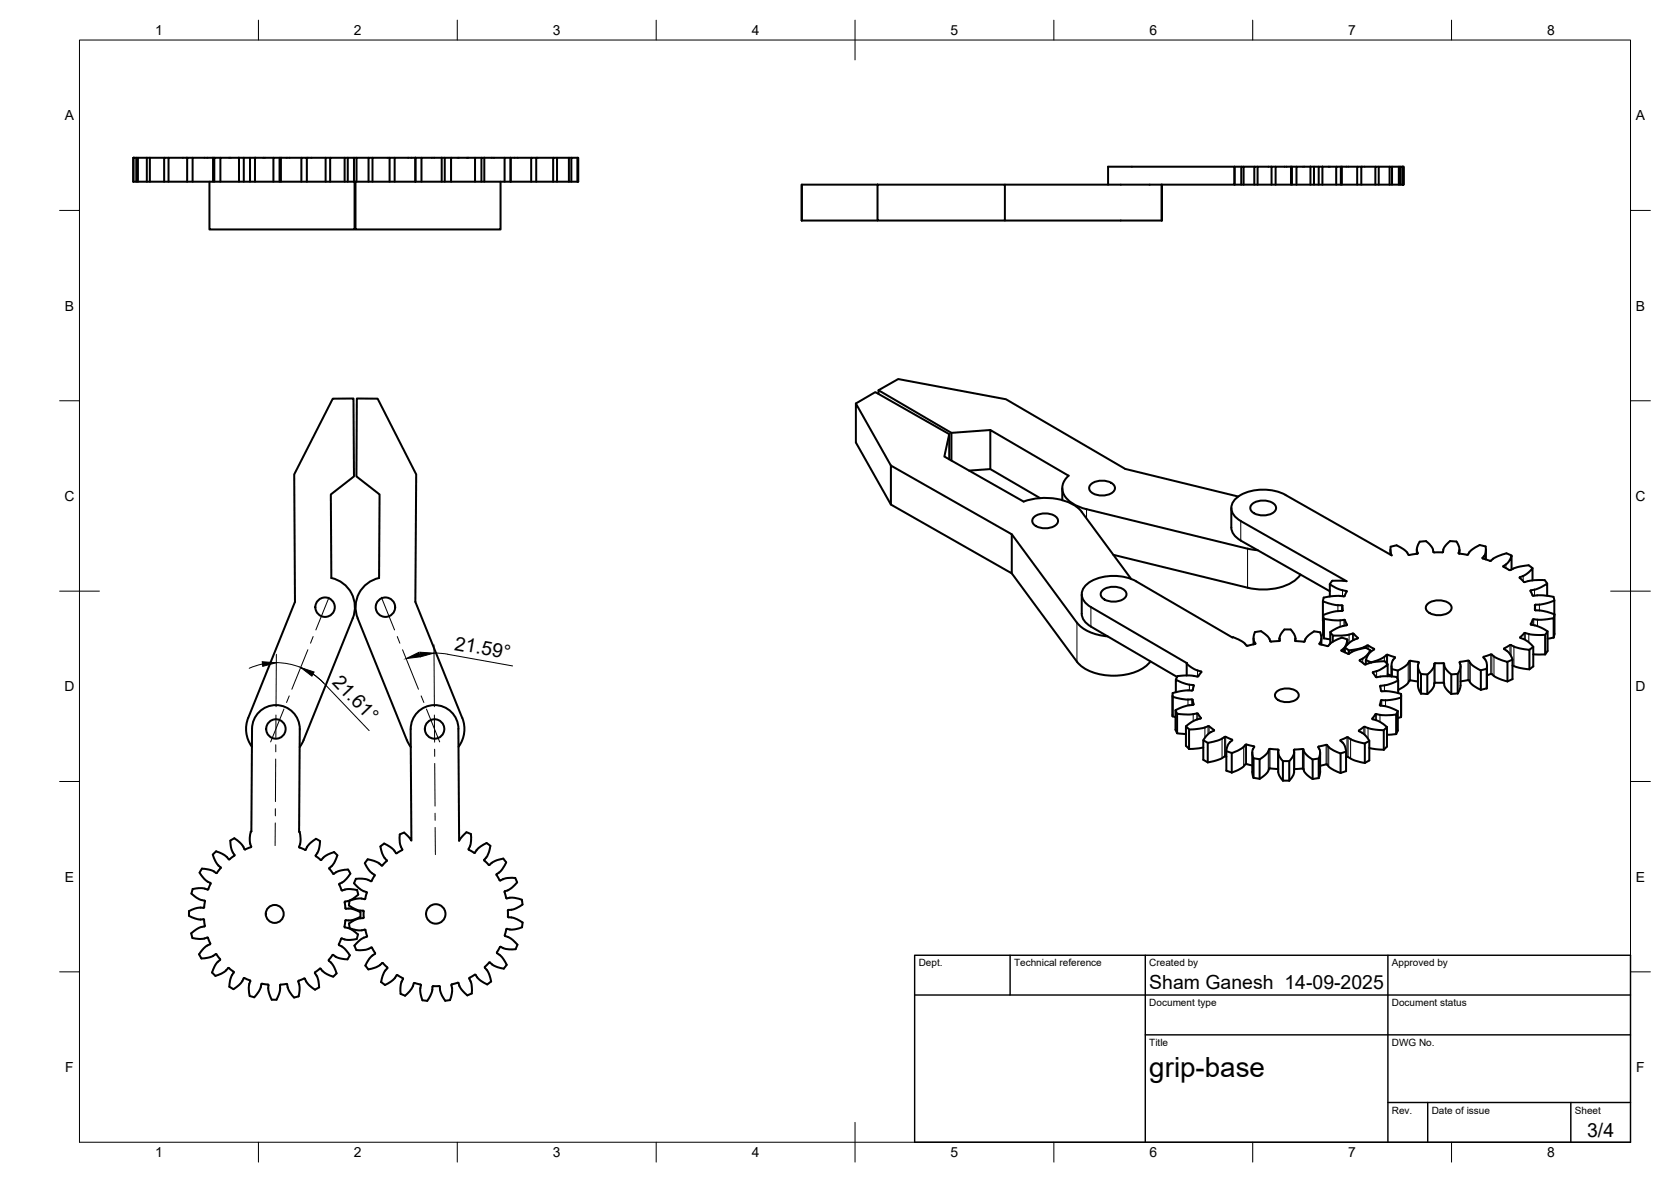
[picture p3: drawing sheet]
<svg xmlns="http://www.w3.org/2000/svg" width="420mm" height="297mm" viewBox="0 0 420 297" stroke-linecap="round" stroke-linejoin="round" font-family="sans-serif">
<!-- layer: Visible -->
<g fill="none" stroke="#000" stroke-width=".51">
<path d="M33.5 39.7v6M34.3 39.7h-.8v6M34.7 39.7h-.4v6M36.9 39.7h-2.2v6M37.7 39.7h-.8v6M41.3 39.7h-3.6v6M42.4 39.7h-1.1v6M47.1 39.7h-4.7v6M48.4 39.7h-1.3v6M53.6 39.7h-5.2v6M53.6 39.7h.3M53.6 39.7v6"/>
<path d="M55.4 39.7h-1.5v6M60.1 39.7h-4.7v6M60.1 39.7h1.2M60.1 39.7v6M62.9 39.7h-1.6v6M64.1 39.7h4.6M64.1 39.7h-1.2v6M64.1 39.7v6M70.3 39.7h-1.6v6M70.6 39.7h5.2M70.6 39.7h-.3v6M70.6 39.7v6"/>
<path d="M77.2 39.7h4.7M83 39.7h-1.1v6M86.7 39.7h-3.7v6M87.4 39.7h-.7v6M89 39.7h-1.6v6M89.6 39.7h-.6v6M92.7 39.7h-3.1v6M93.7 39.7h-1v6M98 39.7h-4.3v6M99.2 39.7h-1.2v6M104.4 39.7h-5.2v6M104.4 39.7h.1"/>
<path d="M104.4 39.7v6M106 39.7h-1.5v6M111.1 39.7h-5.1v6M111.1 39.7h.7M111.1 39.7v6M113.4 39.7h-1.6v6M119.4 39.7h-6v6M121.1 39.7h-1.7v6M121.8 39.7h5.1M121.8 39.7h-.7v6M121.8 39.7v6M128.4 39.7h-1.5v6"/>
<path d="M128.4 39.7v6M133.6 39.7h-5.2v6M134.8 39.7h4.3M140.1 39.7h-1v6M143 39.7h-2.9v6M143.7 39.7h-.7v6M145.2 39.7h-1.5v6M33.5 45.7h55.5M52.7 45.7v12h36.5v-12M75.8 45.7v-6h1.4v6M89 45.7h56.4v-6h-.2v6M89.4 45.7v12h36.5v-12"/>
<path d="M133.6 45.7v-6h1.2v6M201.6 46.4v9M201.6 55.4h19M220.6 46.4h32.1v9h-32.1zM220.6 46.4h-19v9M252.7 46.4h57.7v-4.5h-31.8v4.5M252.7 55.4h39.4M292.1 46.4v9zM312.1 41.9h-1.7v4.5h42.3M312.7 41.9h-.6v4.5M315.4 41.9h-2.7v4.5M316.2 41.9h-.8v4.5"/>
<path d="M319.7 41.9h-3.5v4.5M320.7 41.9h-1v4.5M324.6 41.9h-3.9v4.5M324.6 41.9h.2M324.6 41.9v4.5M326 41.9h-1.2v4.5M329.5 41.9h-3.5v4.5M329.5 41.9h.9M329.5 41.9v4.5M331.6 41.9h-1.2v4.5M332.5 41.9h3.5M332.5 41.9h-.9v4.5"/>
<path d="M332.5 41.9v4.5M337.1 41.9h-1.1v4.5M337.4 41.9h3.8M337.4 41.9h-.3v4.5M337.4 41.9v4.5M341.2 46.4v-4.5h1.1v4.5M342.3 41.9h3.5M346.7 41.9h-.9v4.5M349.4 41.9h-2.7v4.5M350 41.9h-.6v4.5M351.7 41.9h-1.7v4.5M352 46.4v-4.5h.7v4.5"/>
<path d="M352 41.9h-.3v4.5M352.7 46.4h.3v-4.5h-.2v4.5M352.8 41.9h-.1v4.5M220.9 99v-.9l4.9-2.8 27.1 5 30 17.5 28.5 7M220.9 98.1l18.3 10.7v6.9M215.2 101.4l4.9-2.9 18.6 10.6v6.3M224 117l30.4 17.3v9.8l-30.4-17.3zM224 117l-8.8-15.6v9.8l8.8 15.6M238.7 109.1l-1.3 5.6 20 11.4a15 15 0 0 1 13.7 1.6l.9 .9M243.7 118.3l5.3-.4v-9.8l19.7 11.5a3.9 3.9 0 0 0 .3 6.4l2.3 1.4 1.9 .6 40.5 9.9M249 108.1l-9.8 .7M249 117.9l12.5 7.3"/>
<path d="M254.4 134.3l16.4 22.2M260 129.9a4.5 4.5 0 0 1 5.9 .4 1.6 1.6 0 0 1-1.4 2.2 4.4 4.4 0 0 1-4.8-1 1.22 1.22 0 0 1 .3-1.6zM267.1 122.7v3M272 128.7l12.4 16.8M274.3 121.7a4.5 4.5 0 0 1 5.9 .3 1.6 1.6 0 0 1-1.4 2.3 4.4 4.4 0 0 1-4.8-1 1.22 1.22 0 0 1 .3-1.6zM280 139.4l33.7 8.3M309.6 127.7v4.9a3.9 3.9 0 0 0 2.4 3.2l22.4 12.8M313.7 137.9l2.6 .4M314.9 126.7a4.5 4.5 0 0 1 5.8 .3 1.6 1.6 0 0 1-1.4 2.2 4.4 4.4 0 0 1-4.8-.9 1.22 1.22 0 0 1 .4-1.6zM349.6 138.1v1.3M354.1 139.4a5.6 5.6 0 0 0-2.9-2.4l-1.5 .4-.1 1.1 .3 1.1-26.7-15.2a12.2 12.2 0 0 0-12.1 .6 3.2 3.2 0 0 0 0 5.4l27.5 15.7-3.6-.1-.6 .8M356.3 138.1v1.1"/>
<path d="M356.5 139l-2.4 .4M357 136.1l-.2 .3a2.62 2.62 0 0 0-.3 2.6M358.6 136l.6 .5a3.4 3.4 0 0 1 1.3 2.3h.1M358.6 136l-1.6 .1M367 138.1v1M373.5 137.3l-.7-.2a1.22 1.22 0 0 0-1.6 .3 4.7 4.7 0 0 0-2.2 2l-2.2-.3a2.92 2.92 0 0 0-.6-3h-.4a2.31 2.31 0 0 0-2.7 1.5l-.3 1.2h-2.2M373.5 137.3a2.93 2.93 0 0 1-.8 2.9M373.6 138.1v2.5M380.1 139.6l-.7-.3a1.3 1.3 0 0 0-1.6 0 8 8 0 0 0-3 1.7l-.2-.1M83.3 145.3l-.1-21 5.8-4.6-.1-19.6-5.2 .1-9.7 19 .2 32-11.8 29.2a7.5 7.5 0 0 0 .9 7.3M83.3 145.3a7.5 7.5 0 0 1 5.4 10.1l-12.4 30.6-1 1.7M254.4 144.1l16.4 22.2a12.1 12.1 0 0 0 10.5 3.5 11.1 11.1 0 0 0 8-3.6"/>
<path d="M270.8 156.5a10.6 10.6 0 0 0 7.7 3.4M272 149.3v5.4l.4 1 .8 .9 1.1 .9 21.7 12.6M277.2 148.3a4.5 4.5 0 0 1 5.9 .4 1.6 1.6 0 0 1-1.4 2.2 4.4 4.4 0 0 1-4.8-1 1.22 1.22 0 0 1 .3-1.6zM317.1 158.6l-1.2 .2a.98 .98 0 0 0-.6 1v1.1l.4 .8M317.1 158.6l.3 .3a3.9 3.9 0 0 1 2 2.2M327 144.4a11.5 11.5 0 0 1-9.8 3.7l-3.5-.4M332.6 156v-4.9l.9 .3a9.9 9.9 0 0 0 3.9 .7l.2 .1-.1 1.3-2.5 .3-2.3 .8v4.9l.2 .9M332.6 156h.1M332.7 154.6l.2 .9M334.5 158.8l.6 .9M337.5 152.7v.8M338.2 155.8l.5 1.2-.1 .1a9.4 9.4 0 0 0-4.1 1.7v2.9"/>
<path d="M338.2 155.8l-2.8 .1-2.5-.4v4.9M338.5 148.5a8.9 8.9 0 0 1-4.1-1.7v3.1M338.5 148.5l.1 .1M338.6 148.6l-.6 1.2h-2.6l-2 .3a.88 .88 0 0 0-.8 1M340.4 159.3l1 1-.1 .1a6.1 6.1 0 0 0-3.1 2.3v1.2M340.4 159.3l-.3-.1a13.1 13.1 0 0 1-5 .5v1.6M359 151.7a4.5 4.5 0 0 1 5.8 .4 1.6 1.6 0 0 1-1.3 2.2 4.4 4.4 0 0 1-4.8-1 1.22 1.22 0 0 1 .3-1.6zM372.8 140.2l1.8 .7M380.1 143.1v-3.5l-.2 .6a4.2 4.2 0 0 1-1.9 2.1l1.8 1M382.2 145.1a6.3 6.3 0 0 0 3.1-2.3v3M382.2 145l-.1 .2 1.2 1.1 2.4-.5h2.2a1.24 1.24 0 0 1 1.1 .8M383.5 159.1l1.9 .4h3.1v5"/>
<path d="M383.5 159.1h-.2l-1 1v.2a6.2 6.2 0 0 1 3.2 2.3v4.9l-.9 .7M385.4 142.8l-.5-.4a1.18 1.18 0 0 0-1.6-.2 9 9 0 0 0-3.5 1.1M385.6 155.6l2 .2 3.1-.5v4.9M385.6 155.6l-.2 .1-.5 1.2 1.9 .5 2.3 1.3v4.9M385.9 152.1l.1 1.2 2.1 .3 2.8 .8v4.9l-.2 .9M386 152.7v.6M386.1 152l2.4-.3 2.3-.8v3.5M386.1 152l-.2 .1M389 149.7v-3.1l-.7 .5a8.3 8.3 0 0 1-3.4 1.2l-.1 .2 .6 1.2 2.6-.1 2.6 .4 .2 .9M389.1 158.7l-.6 .8M390.9 154.4l-.2 .9M294.8 174.7v5.3"/>
<path d="M295.6 178.5l.4 .8M298.4 166.8l.3 .2a9.4 9.4 0 0 0 3.4 1.9M298.4 166.8v2.9M299.7 173.6a12.5 12.5 0 0 0-4.9 .6v.9M299.7 173.5l.2-.1 .3-1.2a11.2 11.2 0 0 1-4.5-1.4v3.2M299.9 175.9l.2 1.1M299.9 175.9l-.2-.1a12.4 12.4 0 0 1-4.9-.7v4.9l.8 .2M300.1 177l-.1 .1a10.4 10.4 0 0 0-4.4 1.4v4.9M301.2 179.3h-.3a12.3 12.3 0 0 1-4.9 .1v4.9M301.2 179.3l.8 1.1M301.3 169.9l-2.1-.2-2.6 .1a1.09 1.09 0 0 0-.9 1M302.1 168.9l-.8 1"/>
<path d="M309.9 160.2l-24.2-14.1a12.2 12.2 0 0 0-12.2 .5 3.2 3.2 0 0 0 0 5.4l24.9 14.8M309.9 160.2a.87 .87 0 0 1 1 .3 6.1 6.1 0 0 1 2.6 1.8l2.2-.6M315.2 160.4v1.5M319.4 161.1l2.3-.1a3.2 3.2 0 0 1 1.3-2.8h.8a1.06 1.06 0 0 1 1.4 .8l.4 .9 .1 1.2 2.1 .2M321 173.9a4.1 4.1 0 0 1 5.5 .4 1.8 1.8 0 0 1-2 2.1h-1.3a2.53 2.53 0 0 1-2.6-1.7zM321.7 160.4v.7M325.7 160.4v.7M327.8 161.3h.2a4.9 4.9 0 0 1 2.4-2.6l1.5 .2a2.86 2.86 0 0 1-.2 2.9M331.8 161.8l.1 .1M332.3 160.4v1.6M332.9 160.4l1.6 .3M337.4 160.2l-.4 .2a6.7 6.7 0 0 0-3.1 2l-2-.5"/>
<path d="M337.4 160.2l1.4 .5M338.1 162.7l1 .7M338.8 162v-1.3a3.6 3.6 0 0 1-1.5 2.8l1.9 .8a9.8 9.8 0 0 1 4.3-1.5l1.1 .6M343.4 165.9l1.3 .5M344.6 163.9v-.4a5.1 5.1 0 0 1-2.7 2.4M345.5 163.2a4 4 0 0 0-2.1 2.7v1.1h-.2l-1.3-1v-.1M345.5 163.2v-.2l-1.8-.8a10.8 10.8 0 0 1-4.6 1.2v.9M345.8 179.5l-.8 1.2a7.9 7.9 0 0 1 3.7 2v4.9M346.1 179.5a12.7 12.7 0 0 0 4.9 .1v4.9l-2.3 .1M346.1 179.4l-.3 .1M346.9 177.2l.3-1.2 .3-.1a12.4 12.4 0 0 0 4.8-.6v4.9M346.9 177.2l.2 .1a10.1 10.1 0 0 1 4.4 1.4v4.9"/>
<path d="M347.2 172.3a11 11 0 0 0 4.4-1.3v3.2M347.2 172.3l-.2 .2 .2 1.1 .3 .1a12.8 12.8 0 0 1 4.8 .7v.9M348.9 169.9v-2.9l-.3 .2a9.1 9.1 0 0 1-3.4 1.8l.8 1.2 2.1-.3 2.5 .2a1.04 1.04 0 0 1 1 .9M348.9 169.5l1 .3M348.9 166.9l-.8-.7h-.5a11.3 11.3 0 0 0-4.2 .8M349.9 167.4v2.6M350 168.1l1.4 .4M350.8 165.3l-2.2-.7a9.3 9.3 0 0 1-3.9 1.9M350.8 165.3a2.89 2.89 0 0 0-.9 2.9v1.8M351.5 178.7l-.4 .8M352.3 174.7v5.5M354.4 171.1a5.6 5.6 0 0 1-2.8 2.3"/>
<path d="M354.4 166.1a5.4 5.4 0 0 1-2.9 2.4v2.3M354.6 171l1.9 .3M354.6 166.1l2.2 .4M354.6 166.1h-.2M354.6 171l-.2 .1M356.5 167.4l.1 5.1 .7 1.8M356.8 166.5a2.78 2.78 0 0 0 .5 2.9v4.9M357.3 174.3l1.6 .1M357.3 169.4l1.6 .1M360.6 166.8l2.4-.1a3.7 3.7 0 0 0 1.9 2.8v4.9l-.6-.5a3.3 3.3 0 0 1-1.3-2.3h-2.3a3.8 3.8 0 0 1-1.8 2.8v-4.9l.6-.5a2.95 2.95 0 0 0 1.1-2.2zM366.5 174.3l-1.6 .1M366.5 169.3l-1.6 .2"/>
<path d="M367 166.5a2.81 2.81 0 0 1-.5 2.9v4.9M367 166.5l2.3-.5a5.5 5.5 0 0 0 3 2.5v4.9M367.2 167.4v5.1l-.7 1.8M369.4 171a5.6 5.6 0 0 0 2.9 2.4M369.4 171l-2.2 .2M373 165.2a2.9 2.9 0 0 1 .8 2.9v4.9M373.8 173l-1.5 .3M373.8 168.1l-1.5 .3M373.9 167.4l-.1 5.6M374.8 169.4l-.9 .3M374.8 169.4h.3M375.1 169.4a8.6 8.6 0 0 0 3.9 1.8"/>
<path d="M375.1 164.5a8.6 8.6 0 0 0 3.9 1.8v4.9M375.1 164.5l-2 .6-.1 .1M380.3 167.2l1.7 .6 2.6 .4M380.3 165.7l-1.3 .6M384.6 168.2v-4.9l-2.6-.4-2.2-.8-1.6 1a4.1 4.1 0 0 1 2.1 2.7v4.9l-1.3 .5M385.5 164.4l3 .1M385.5 162.5l-.9 .8M389.1 163.6l-.6 .8M390.7 160.2l-1.6 .3M102.3 186l-12.3-30.6a7.5 7.5 0 0 1 5.3-10.1l.1-21-5.8-4.6 .1-19.6 5.3 .1 9.6 19-.2 32 11.8 29.2a7.4 7.4 0 0 1-.9 7.3M102.3 186l1 1.7M115.3 183.2l.1 28.1 1.9-2.1 1.1 .4"/>
<path d="M115.3 183.2a6 6 0 0 0-6.1-6 6 6 0 0 0-5.9 6l.1 28.1-1.8-2.1M295.6 183.4l.4 .9M296 184.3l2.2 .2M298.2 187.4l.8 .8M298.2 182.5l.8 .8M301.9 180.4l-.1 .2a7.7 7.7 0 0 0-3.6 1.9v4.9M302.6 187.8l-3.6 .4M302.6 190.9l1.1 .7M302.6 186l1.1 .7M303.7 191.6v-4.9l.5-.1a11.2 11.2 0 0 0 4-1.4l1.7 .8a3.5 3.5 0 0 0-1.5 2.8v4.9l1.3 .4M304 182.5h-.3a12.1 12.1 0 0 1-4.7 .8v4.9M304 182.5l1.2 .9"/>
<path d="M305.2 183.5h.1a5.6 5.6 0 0 0-2.7 2.5v5M308.4 188.8l1.3 .4M308.4 190.2l-.5-.1a9.8 9.8 0 0 1-4.2 1.5M313.1 187.2a7.1 7.1 0 0 1-3.4 2v4.9l.5-.1a7.3 7.3 0 0 0 3.1-2l1.6 .4M313.4 187.1l2 .5a2.93 2.93 0 0 0-.2 3v4.9l-.3-1.5v-4.9M313.4 187.1l-.2 .1M315.2 195.5l1.5 .2M315.2 190.6l1.5 .2M319.1 188.3a4.6 4.6 0 0 1-2.4 2.5v4.9M319.1 188.3h2.2M321.3 193.3l-2.1-.2a4.9 4.9 0 0 1-2.5 2.6M321.3 193.3h.1"/>
<path d="M321.3 188.4l.2 .1M321.4 189.1v5.2l.4 .8 .8 1.1M321.5 188.5a3 3 0 0 0 1.1 2.8v4.9M322.6 196.2h1.6M322.6 191.3h1.6M325.4 189.1v4.9a4.2 4.2 0 0 1-1.2 2.2M325.4 189.1v-.7l2.3-.2a4.7 4.7 0 0 0 2.4 2.7v4.9M325.4 189.1a3.9 3.9 0 0 1-1.2 2.2v4.9M325.4 193.3l2.3-.1a4.7 4.7 0 0 0 2.4 2.6M331.6 195.5l-1.5 .3M331.6 190.6l-1.5 .2M333.4 192.1l-1.5 .3"/>
<path d="M333.4 187.2l-1.9 .5a2.99 2.99 0 0 1 .1 2.9v4.9l.3-1.5v-4.9M333.5 192.1h.2M333.5 187.2l.2 .1M333.7 192.2a6.9 6.9 0 0 0 3.4 2.1M333.7 187.2a6.9 6.9 0 0 0 3.4 2.1v5M338.5 188.9l-1.4 .4M338.7 185.3l-1.7 .8a3.6 3.6 0 0 1 1.5 2.8v4.9l-1.4 .4M338.7 185.3h.3M339 190.2a9.5 9.5 0 0 0 4.2 1.5M339 185.3a9.8 9.8 0 0 0 4.2 1.5v4.9M339 190.2l-.6 .1M341.7 183.6v.1a5.5 5.5 0 0 1 2.6 2.5v4.9l-1.1 .6"/>
<path d="M342.9 182.7l-1.2 .9M342.9 182.7h.3a11.7 11.7 0 0 0 4.7 .8v4.9M344.3 188l3.6 .4M344.3 186.2l-1.1 .6M348.7 187.6l-.8 .8M348.7 182.7l-.8 .8M351.5 183.6l-.4 .9M352.3 180.2l-.8 .2M50.8 218.3a5.9 5.9 0 0 1 3.7 1.1h.1M50.8 218.3l-.6 1a5.8 5.8 0 0 0 2.8 2.7v.1M53.5 214.8a5.8 5.8 0 0 0 2 3.2v.2M54.4 214a5.8 5.8 0 0 1 3.2 2l1.3-1 .1-.2"/>
<path d="M54.4 213.9l-.9 .9M55.5 218.1l-.9 1.2M57.9 211.3l.2 1.9 .8 1.6M58.9 210.7a6 6 0 0 1 2.7 2.8l1.6-.8M58.9 210.7l-1 .5M63.1 209l-.3 2.3 .3 1.4M63.2 209l.2-25.8a6 6 0 0 1 6-6 6 6 0 0 1 6 6l-.2 25.8M63.2 208.9l-.1 .1M75.2 212.8l.1 .2 1.4 .6M75.2 209a5.1 5.1 0 0 1 0 3.8M79.4 210.8a5.9 5.9 0 0 0-2.6 2.8h-.1M79.5 210.8l1 .6a5.9 5.9 0 0 1-1.1 3.7l1.2 1"/>
<path d="M80.8 216.1h-.2M82.8 218.3l.9 1.2M84 214.2l-2.1 .9-1.1 1M84 214.1l.8 .9M84.8 215a5.9 5.9 0 0 1-2 3.2v.1M88.1 219.6a5.9 5.9 0 0 1-2.8 2.6l.6 1.6a5.8 5.8 0 0 1 3.9-.1l.3 1.1M88.1 219.5l-.6-1a6 6 0 0 0-3.7 1.1l-.1-.1M91.7 216.9l.8-1a6.3 6.3 0 0 1 3.6 1.6h.1M91.7 216.9a5.8 5.8 0 0 0 2.5 3v.1M101.2 213.4l-1.5 1a6.3 6.3 0 0 0-3.1-2.4l-.9 .7a5.9 5.9 0 0 0 1.6 3.6l-1.2 1.2M101.6 209.2l-1.1 .5v2l.6 1.8M118.4 209.6a5.9 5.9 0 0 1-.6 3.9l.1 .1"/>
<path d="M123.3 212.6a5.9 5.9 0 0 1-1.6 3.6l1.3 1.2a6.1 6.1 0 0 1 3.5-1.6M123.3 212.6l-1-.7a5.9 5.9 0 0 0-3 2.4l-1.4-.8M124.9 219.7l-.1 .2 .8 1.3 .2 .1M126.5 215.8l.8 .9M127.3 216.7l-1.3 2.1-1.1 .9M51.3 231.1l.2 1.5M51.3 228v.1a6 6 0 0 0-3.8 .8v1.3a5.7 5.7 0 0 0 3.8 .8v.1M51.4 232.8l-1.4 .4-1.9 1.3 .3 1.2M51.4 226.3l.1 .2-.2 1.5M51.5 232.6l-.1 .2M52.3 235.7l.6 1.5a5.9 5.9 0 0 0-2.8 2.6l.5 1M52.3 235.7l-.1-.1a6.2 6.2 0 0 1-3.8 .1"/>
<path d="M53 222.1l-.7 1.5a5.8 5.8 0 0 0-3.8-.2l-.4 1.1 1.9 1.4 1.4 .4M85.3 237.5l1.5 1 1.2 1.6-.6 1a5.6 5.6 0 0 1-3.7-1.1l-1.1 1.3a6.1 6.1 0 0 1 2 3.3l-.8 .8a6.8 6.8 0 0 1-3.4-2M86 235.8l-.2 .1-.5 1.6M86.8 226.6l-.1 .1 .2 1.5M86.8 228.2l.1 .1a5.9 5.9 0 0 1 3.7 .9v1.2M89.1 237.6l.5 1.1a5.8 5.8 0 0 0 3.8-.6l.9 1.4v.2M89.5 220.8l-.5 1.2 1.8 1.6 1.3 .6M89.5 220.9a6 6 0 0 1 3.9 .5h.1M90.1 224.8l-1.6 1.2-1.7 .6M90.6 230.4a5.5 5.5 0 0 1-3.7 .9l-.3 1.7a6.1 6.1 0 0 1 3.4 1.8l-.3 1.2-2.3 .2-1.4-.4M91.3 230.7l-1.1 .1-1.1 .4-1.3 .9v.6l.1 .6 .8 .2 1.5 .3 1.5-.2M91.3 228.9l.2 1.7-.2 .1"/>
<path d="M91.7 233.6l.6 1.6-.1 .2M91.9 225.8l-.1 .1a6.2 6.2 0 0 0-3.9 .4l-.2 1.2 2.1 1.2 1.5 .2M92.1 224.1l.1 .2-.4 1.5M92.2 235.4l-1.4 .6-1.7 1.6M94.2 220l-.8 1.4M94.3 239.7l-1.4 1.2-1 1.8M125 239.6l1.2 .9 1.2 2-.7 .9a5.8 5.8 0 0 1-3.6-1.6l-1.2 1.3a6.3 6.3 0 0 1 1.6 3.6M125.8 221.3l1.8-.7h1.9l.5 1.1M127.3 225.6v.1a6 6 0 0 1 3.9 .4l.2 1.2-2.1 1.2-1.5 .2M127.5 233.4l-.2 .1-.2 .8a.68 .68 0 0 0-.1 .9l1.4 .6 1.7 1.6-.5 1.1M127.7 230.3v.2a6.1 6.1 0 0 1 3.7 1.3l-.1 1.2-2.4 .6-1.4-.2M127.8 228.6l-.1 .2v1.5"/>
<path d="M129.6 238.5a5.7 5.7 0 0 1-3.8-.6l-.9 1.4 .1 .2M130 221.7a6.2 6.2 0 0 1-3.1 2.3l.4 1.6M50.6 240.9a5.9 5.9 0 0 0 3.7-1.1l1.1 1.3a6 6 0 0 0-2.1 3.3l.9 .8 2.1-.9 1-1M57.5 243.3l1.3 1a6.2 6.2 0 0 0-1.1 3.7l1 .6M57.6 243.3h-.3M61.3 245.9l.2-.1 1.3 .6M61.3 245.9l-.8 1.2-1.8 1.5M62.8 246.4l.1 .1a5.9 5.9 0 0 0-.1 3.8l1.1 .3a6 6 0 0 0 1.9-3.4l1.7 .3a5.8 5.8 0 0 0 .8 3.7h1.2a6.1 6.1 0 0 0 .9-3.7l1.6-.2M72 247.3l.2 .1M72.2 247.4l.5 1.7 1.2 1.6 1.2-.3M79.2 248.7a5.7 5.7 0 0 1-2.6-2.8l-1.6 .6a6.2 6.2 0 0 1 .1 3.9M80.4 243.4l-1.2 1a6 6 0 0 1 1 3.7l-1 .6"/>
<path d="M95.8 246.8l1 .7M96.1 242l-1.6 1.1-1.9 .5-.7-1M96.1 242h.2M96.3 242l1.1 1.2a6.1 6.1 0 0 0-1.6 3.6M96.8 247.5a6 6 0 0 0 3-2.5l1.5 .9a5.8 5.8 0 0 0-.6 3.9l1.1 .4M104 247.1l-.5 1.4-1.6 1.7M104 247.1l.2-.1 1.6 .5a5.8 5.8 0 0 0 .4 3.9l1.2 .1a6.1 6.1 0 0 0 1.4-3.7h.1M108.9 247.8h1.6l.1 .2M115.3 247.1l.6 1.3 1.6 1.8M115.3 247.1l-.2-.1-1.6 .4a5.9 5.9 0 0 1-.4 3.9l-1.2 .2-1.1-2.1-.2-1.4M119.6 245l1.2 1.4 1.7 1M119.6 245h-.2l-1.4 .8a5.9 5.9 0 0 1 .6 3.9l-1.1 .4"/>
<path d="M123.5 246.6l-1 .8"/>
<circle cx="81.7" cy="152.6" r="2.44"/>
<circle cx="96.9" cy="152.6" r="2.44"/>
<circle cx="69.4" cy="183.2" r="2.44"/>
<circle cx="109.3" cy="183.2" r="2.44"/>
<circle cx="69.1" cy="229.7" r="2.25"/>
<circle cx="109.6" cy="229.7" r="2.44"/>
</g>
<circle cx="33.5" cy="39.7" r=".25" fill="#000"/>
<!-- layer: Visible Narrow -->
<g fill="none" stroke="#000" stroke-width=".25">
<path d="M273.2 128v2.3M312 130.9v5M313.7 137.9v9.8M356.3 138.5v.7M356.5 139v.1M366.7 139h.1M366.9 138.4v.7M373.2 139.7v.8M270.8 156.5v9.8M274.3 152.6v4.9M336.4 152.1v1.5M337 155.9v1.6"/>
<path d="M337.4 152.1v1.4M337.6 153.4h.1M337.6 148.3v1.5M337.9 155.8v1.5M338.2 155.9v1.3M338.5 148.5v.4M338.7 157v.1M339.2 159.5v2.1M340.1 159.2v1.8M340.4 159.3v1.5M372.7 140.2v.1M378 142.3v.1"/>
<path d="M378.7 141.8v1M382.2 145.1v.2M383 144.7v1.4M383.3 159.1v1.6M383.5 159.1v1.7M384.4 159.3v2.1M384.9 156.9h.1M384.9 148.4v.3M385.4 155.7v1.4M385.6 155.6v1.5M385.8 148.2v1.5M385.9 153.3h.1"/>
<path d="M386.1 152v1.4M386.6 155.7v1.7M387.1 151.9v1.5M298.7 175.8v1.5M299.1 172.1v1.4M299.7 175.8v1.4M299.9 175.9v1.3M300 172.2v.7M300 179.5v1.7M300.1 177h.1M300.9 179.3v1.5M301.1 168.5v1.5"/>
<path d="M301.2 179.4v1.3M302 168.7v.3M315.3 161.2v.7M315.7 161.7v.1M321.7 160.4v.7M321.8 161h.1M325.6 161h.1M325.7 160.5v.6M331.7 161.8h.1M332.1 161.3v.7M337.3 163.4v.2M337.8 163v.8"/>
<path d="M341.4 160.3v.1M341.9 165.9v.1M342.6 165.5v1.1M343 162.6v.3M343.7 162.2v.8M344 162.2v.9M345.3 168.9v.3M345.5 163.1v.1M345.8 179.5v1.4M346.1 179.5v1.5M346.1 168.7v1.5M346.9 177.2h.1"/>
<path d="M347 179.6v1.8M347.2 172.3v.8M347.2 176.1v1.2M347.4 175.9v1.5M348.1 165.1v1.1M348.1 172.2v1.5M348.4 176v1.5M348.6 164.6v2M348.9 164.6v2.3M350.7 165.1v.3M354.1 166.7v4.9M354.4 166.1v5"/>
<path d="M354.6 166.1v4.9M356.6 166.4v.5M360.6 167.4v4.9M360.6 166.8v4.9M360.8 166.7v4.9M362.9 166.7v4.9M363.1 166.8l.1 5.4M367.1 166.3v.6M369.1 166v4.9M369.4 166.1v4.9M369.7 166.6v4.9M373.1 165.1v.2"/>
<path d="M374.8 164.5v4.9M375.1 164.5v4.9M375.6 165v4.9M378.2 163v.1M379.7 162.1v2.3M379.9 162.1v2.8M380.7 162.5v4.9M382.2 160.2v.1M301.9 180.4v.1M303 182.8v2.6M303.7 182.5v2M304 182.5v1.8"/>
<path d="M305.2 183.5v.1M307.3 185.6v4.9M307.9 185.2v4.9M308.2 185.2v4.9M309.8 185.9v.2M312.7 187.7v4.9M313.1 187.2v4.9M313.4 187.1v4.9M315.3 187.6v.3M318.9 188.9v4.8M319.1 188.3v4.9M319.3 188.2v4.9"/>
<path d="M321.3 188.4v4.9M325.5 188.4v4.9M327.5 188.2v5M327.7 188.3v4.9M327.9 188.9v4.9M331.6 187.6v.4M333.4 187.2v4.9M333.7 187.2v5M334.1 187.8v4.9M337.1 186v.2M338.7 185.3v4.9M339 185.3v4.9"/>
<path d="M339.6 185.7v4.9M341.7 183.6v.2M342.9 182.7v1.8M343.2 182.7v2M344 183v2.6M345.1 180.6v.1"/>
</g>
<!-- layer: BORDER -->
<g fill="none" stroke="#000" stroke-width=".25">
<path d="M20 10.1h390v276.9h-390zM65 5.1v5M115 5.1v5M165 5.1v5M215 5.1v10M265 5.1v5M315 5.1v5M365 5.1v5M15 52.9h5M410 52.9h5M15 100.7h5M410 100.7h5"/>
<path d="M15 148.6h10M405 148.6h10M15 196.4h5M410 196.4h5M15 244.2h5M410 244.2h5M65 287v5M115 287v5M165 287v5M215 282.1v9.9M265 287v5M315 287v5"/>
<path d="M365 287v5"/>
</g>
<!-- layer: TITLEBLOCK -->
<path d="M230 240.1h180v46.9h-180zM230 250h180M254 240.1v9.9M288 240.1v46.9M349 240.1v46.9M288 260.1h122M349 277.1h61M359 277.1v9.9M395 277.1v9.9" fill="none" stroke="#000" stroke-width=".36"/>
<!-- layer: Smart Centers -->
<g fill="none" stroke="#000" stroke-width=".25">
<path d="M78.7 160l-.6 1.6M82.7 150.1l-3.3 8.2M95.9 150.1l3.3 8.2M99.9 160l.6 1.6M69.4 179.7v5.7M71.4 178.2l-3.3 8.2M72.7 174.9l-.6 1.6M77.4 163.3l-4 9.9M101.2 163.3l4 9.9M105.9 174.9l.7 1.6M107.2 178.2l3.4 8.2M109.2 179.7l.1 6.8"/>
<path d="M69.3 190.7v10.8M69.3 187.2v1.7M109.3 188.3v1.8M109.3 191.9l.1 10.7M69.2 206.8v5.7M69.2 203.2v1.8M109.4 204.4v1.7M109.4 207.9l.1 6.9"/>
</g>
<!-- layer: FD_Dimensions -->
<path d="M66 166.9l-3.3 1M69.5 166.5a16.6 16.6 0 0 1 11.9 5.2l11.4 11.9M69.5 164.4l-.1 13.2M78.7 169.4l2.7 2.2M105.7 164.5h-.2M109.1 162l.1 15.6M109.1 164.1l3.5 .3M112.6 164.4l16.3 3" fill="none" stroke="#000" stroke-width=".25"/>
<path d="M65.9 166.3l3.6 .2-3.4 1zM75.6 167.8l3.4 1.1-.6 1zM105.6 163.9l3.5 .2-3.4 1zM102.1 165.5l3.2-1.6 .3 1.2z" fill="#000" stroke="#000" stroke-width=".25"/>
<text font-size="7" x="289" y="270.6">grip-base</text>
<g font-size="4.9">
<text x="114.1" y="163.2" transform="rotate(10 114.1 163.2)">21.59°</text>
<text x="83.3" y="171.6" transform="rotate(46 83.3 171.6)">21.61°</text>
<text x="289" y="248.5">Sham Ganesh 14-09-2025</text>
<text x="399.1" y="285.7">3/4</text>
</g>
<g font-size="3.5">
<text x="39" y="8.8">1</text>
<text x="89" y="8.8">2</text>
<text x="139" y="8.8">3</text>
<text x="189" y="8.8">4</text>
<text x="239" y="8.8">5</text>
<text x="289" y="8.8">6</text>
<text x="339" y="8.8">7</text>
<text x="389" y="8.8">8</text>
<text x="16.3" y="30.2">A</text>
<text x="411.3" y="30.2">A</text>
<text x="16.3" y="78">B</text>
<text x="411.3" y="78">B</text>
<text x="16.2" y="125.9">C</text>
<text x="411.2" y="125.9">C</text>
<text x="16.2" y="173.7">D</text>
<text x="411.2" y="173.7">D</text>
<text x="16.3" y="221.6">E</text>
<text x="411.3" y="221.6">E</text>
<text x="16.4" y="269.4">F</text>
<text x="411.4" y="269.4">F</text>
<text x="39" y="290.8">1</text>
<text x="89" y="290.8">2</text>
<text x="139" y="290.8">3</text>
<text x="189" y="290.8">4</text>
<text x="239" y="290.8">5</text>
<text x="289" y="290.8">6</text>
<text x="339" y="290.8">7</text>
<text x="389" y="290.8">8</text>
</g>
<g font-size="2.5">
<text x="231" y="242.9">Dept.</text>
<text x="255" y="242.9">Technical reference</text>
<text x="289" y="242.9">Created by</text>
<text x="350" y="242.9">Approved by</text>
<text x="289" y="252.8">Document type</text>
<text x="350" y="252.8">Document status</text>
<text x="289" y="262.9">Title</text>
<text x="350" y="262.9">DWG No.</text>
<text x="350" y="279.9">Rev.</text>
<text x="360" y="279.9">Date of issue</text>
<text x="396" y="279.9">Sheet</text>
</g>
</svg>
